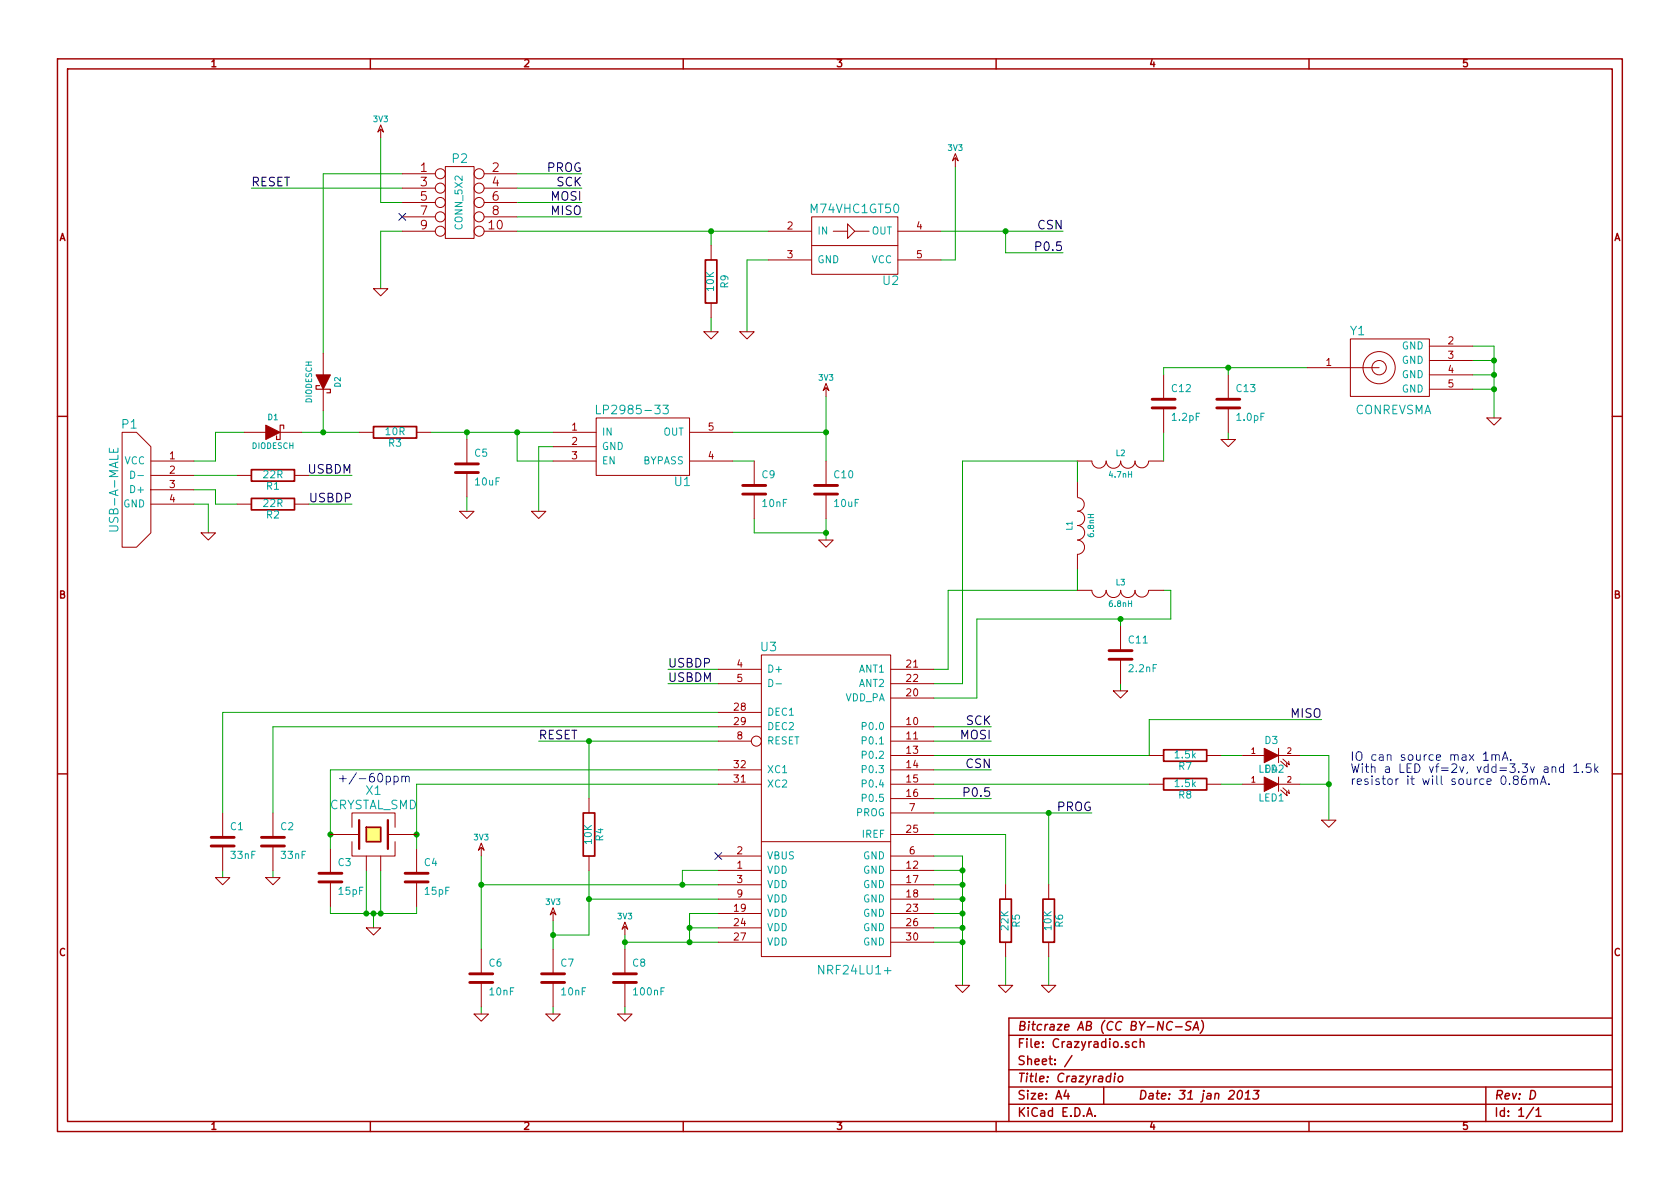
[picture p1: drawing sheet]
<svg xmlns="http://www.w3.org/2000/svg" width="297mm" height="210mm" viewBox="0 0 297 210" stroke-linecap="round" stroke-linejoin="round" font-family="sans-serif">
<g fill="none" stroke="#a00000" stroke-width=".25">
<path d="M10.2 10.4h276.6v189.7h-276.6zM11.9 12.2h273.2v186.1h-273.2zM65.5 10.4v1.8M120.8 10.4v1.8M176.1 10.4v1.8M231.4 10.4v1.8M10.2 73.6h1.7M285.1 73.6h1.7M10.2 136.8h1.7M285.1 136.8h1.7M65.5 198.3v1.8M120.8 198.3v1.8"/>
<path d="M176.1 198.3v1.8M178.4 183.1h106.7M178.4 189.2h106.7M178.4 195.3h106.7M178.4 192.2h106.7M188.5 192.8l-.4 1h1M188.8 193.3v1.1M189.5 186.7l-1.3 1.9M192.1 197.4l.5-1.5 .5 1.5M192.3 197h.7M193.6 197.3v.1M195.1 192.2v3.1"/>
<path d="M196.4 190.4l-.2-.1a.52 .52 0 0 0-.6 .3v.6l.2 .1 .5-.1M196.4 189.8l-.1 1.5M197.1 190.3l-.1 1M197.2 189.8v.1M197.9 190.4l.4-.1 .2 .3v.4l-.4 .3-.3-.1-.1-.2v-.4zM199.6 184.3l-.4-.1-.2 .2 .1 .2 .5 .2v.3h-.6M201 184.3a.48 .48 0 0 0-.7 0v.8l.2 .1 .5-.1M201.6 184.3h.1a.36 .36 0 0 1 .6 .1v.8M201.6 183.7v1.5M207.8 181.6h1.2M210.6 180.7a.61 .61 0 0 0-.9 .2l.1 .3 .4 .3a.36 .36 0 0 1 .3 .3 .36 .36 0 0 1-.3 .4l-.6-.1M210.9 182.2l.7-1.6 .3 1.6"/>
<path d="M211.1 181.7h.7M212.5 180.4a1.78 1.78 0 0 1-.3 2.3M219 193l.4-.2a.88 .88 0 0 1-.4 1.6l-.2-.3a1.19 1.19 0 0 1 .2-1.1zM220.1 194.4h.9M220.2 193.3l.6-.5-.2 1.6M221.7 192.8h.9l-.6 .6 .4 .1 .1 .2v.4l-.4 .3-.6-.2M231.4 198.3v1.8M262.7 192.2v6.1M271.1 195.8l-1.3 2M271.6 196.3l.4-.4v1.5M271.6 197.4h.9M285.1 180h-106.7v18.3"/>
</g>
<g fill="none" stroke="#00a000" stroke-width=".18">
<path d="M44.4 33.3h26.7M67.3 24.4v11.4h3.8M71.1 30.7h-14v31.8M91.4 33.3h11.5M91.4 30.7h11.5M91.4 38.3h11.5M91.4 35.8h11.5M168.9 29.5v16.5h-2.5M71.1 40.9h-3.8v10.1M91.4 40.9h44.5M125.7 40.9v2.5M125.7 56.1v2.6"/>
<path d="M135.9 46h-3.8v12.7M166.4 40.9h21.6M177.8 40.9v3.8h10.2M43.2 76.4h-5.1v5.1h-3.8M53.3 76.4h10.2M57.1 72.6v3.8M76.2 76.4h21.6M82.5 76.4v1.3M91.4 76.4v5.1h6.4M97.8 79h-2.6v11.4M129.5 76.4h16.5M146 70.1v11.4"/>
<path d="M205.7 76.4v5.1M217.2 65v1.3M217.2 76.4v1.3M231.1 65h-25.4v1.3M260.3 66.3h3.9M260.3 61.2h3.9v12.7M260.3 63.7h3.9M260.3 68.8h3.9M34.3 89.1h2.5v5.1M34.3 86.6h3.8v2.5h3.8M34.3 84.1h7.6M54.6 89.1h7.6"/>
<path d="M54.6 84.1h7.6M82.5 87.9v2.5M129.5 81.5h3.8M133.3 91.7v2.5h12.7M146 91.7v3.8M190.5 85.3v-3.8h-20.3v39.4h-5.1M118.1 118.4h8.9M190.5 100.6v3.8h-22.9v14h-2.5M198.1 109.5v1.2M205.7 104.4h1.3v5.1h-34.3v13.9h-7.6M95.2 131.1h31.8M104.1 131.1v10.1"/>
<path d="M118.1 120.9h8.9M127 138.7h-53.3v11.4M127 136.1h-68.6v14M127 128.5h-78.7v15.3M127 126h-87.6v17.8M165.1 138.7h38.1M165.1 136.1h10.2M165.1 131.1h10.2M165.1 128.5h10.2M198.1 120.9v1.3M215.9 133.6h3.8M215.9 138.7h3.8"/>
<path d="M229.9 133.6h5v11.4M229.9 138.7h5M233.7 127.2h-30.5v6.4h-38.1M39.4 153.9v1.3M48.3 153.9v1.3M64.8 153.9v7.6M67.3 153.9v7.6M85.1 151.4v16.5M85.1 156.5h41.9M104.1 153.9v11.4h-6.3M104.1 159h22.9M127 153.9h-6.4v2.6"/>
<path d="M165.1 141.2h10.2M165.1 151.4h5.1v22.8M165.1 159h5.1M165.1 156.5h5.1M165.1 147.6h12.7v8.9M165.1 153.9h5.1M165.1 143.8h27.9M185.4 143.8v12.7M58.4 160.3v1.2h15.3v-1.2M66 161.5v2.6M85.1 178v1.3M97.8 162.8v5.1"/>
<path d="M97.8 178v1.3M110.5 165.3v2.6M110.5 178v1.3M110.5 166.6h16.5M121.9 164.1h5.1M127 161.5h-5.1v5.1M165.1 161.5h5.1M165.1 166.6h5.1M165.1 164.1h5.1M177.8 169.2v5M185.4 169.2v5"/>
</g>
<g fill="#00a000" stroke="#00a000" stroke-width=".25">
<circle cx="82.5" cy="76.4" r=".41"/>
<circle cx="146" cy="76.4" r=".41"/>
<circle cx="91.4" cy="76.4" r=".41"/>
<circle cx="67.3" cy="161.5" r=".41"/>
<circle cx="104.1" cy="131.1" r=".41"/>
<circle cx="264.2" cy="66.3" r=".41"/>
<circle cx="110.5" cy="166.6" r=".41"/>
<circle cx="120.6" cy="156.5" r=".41"/>
<circle cx="121.9" cy="166.6" r=".41"/>
<circle cx="121.9" cy="164.1" r=".41"/>
<circle cx="170.2" cy="156.5" r=".41"/>
<circle cx="170.2" cy="161.5" r=".41"/>
<circle cx="170.2" cy="166.6" r=".41"/>
<circle cx="170.2" cy="164.1" r=".41"/>
<circle cx="170.2" cy="159" r=".41"/>
<circle cx="170.2" cy="153.9" r=".41"/>
<circle cx="217.2" cy="65" r=".41"/>
<circle cx="85.1" cy="156.5" r=".41"/>
<circle cx="264.2" cy="63.7" r=".41"/>
<circle cx="264.2" cy="68.8" r=".41"/>
<circle cx="104.1" cy="159" r=".41"/>
<circle cx="185.4" cy="143.8" r=".41"/>
<circle cx="97.8" cy="165.3" r=".41"/>
<circle cx="198.1" cy="109.5" r=".41"/>
<circle cx="58.4" cy="147.6" r=".41"/>
<circle cx="73.7" cy="147.6" r=".41"/>
<circle cx="64.8" cy="161.5" r=".41"/>
<circle cx="66" cy="161.5" r=".41"/>
<circle cx="57.1" cy="76.4" r=".41"/>
<circle cx="177.8" cy="40.9" r=".41"/>
<circle cx="234.9" cy="138.7" r=".41"/>
<circle cx="146" cy="94.2" r=".41"/>
<circle cx="125.7" cy="40.9" r=".41"/>
</g>
<g fill="none" stroke="#a00000" stroke-width=".18">
<path d="M67.3 22.1l.5 1.3-.5-.5-.5 .5zM67.3 22.9v1.5M71.1 30.7h5.9M71.1 33.3h5.9M71.1 35.8h5.9M71.1 38.3h5.9M78.7 29.5h5.1v12.7h-5.1zM85.6 30.7h5.8M85.6 33.3h5.8M85.6 35.8h5.8M85.6 38.3h5.8M143.5 38.3h15.2v10.2h-15.2z"/>
<path d="M149.9 39.6l1.2 1.3-1.2 1.3zM168.9 27.2l.5 1.2-.5-.5-.5 .5zM168.9 27.9v1.6M66 51h2.6l-1.3 1.3zM71.1 40.9h5.9M85.6 40.9h5.8M124.5 58.7h2.5l-1.3 1.2zM125.7 43.4v2.6M125.7 53.6v2.5M130.8 58.7h2.5l-1.2 1.2zM135.9 40.9h7.6M135.9 46h7.6"/>
<path d="M143.5 43.4h15.2M147.3 40.9h2.6M151.1 40.9h2.6M158.7 40.9h7.7M158.7 46h7.7M238.8 59.9h13.9v10.2h-13.9zM21.6 76.4h2.5l2.6 2.6v15.2l-2.6 2.6h-2.5zM43.2 76.4h3.8M49.5 76.4h3.8M57.1 62.5v3.8M57.1 68.8v3.8M63.5 76.4h2.5"/>
<path d="M73.7 76.4h2.5M82.5 77.7v4.3M97.8 76.4h7.6M97.8 79h7.6M105.4 73.9h16.5v10.2h-16.5zM121.9 76.4h7.6M146 67.8l.6 1.3-.6-.5-.5 .5zM146 68.6v1.5M205.7 66.3v4.3M205.7 72.1v4.3M215.9 77.7h2.5l-1.2 1.3zM217.2 66.3v4.3"/>
<path d="M217.2 72.1v4.3M231.1 65h12.7M252.7 61.2h7.6M252.7 63.7h7.6M252.7 66.3h7.6M252.7 68.8h7.6M262.9 73.9h2.5l-1.2 1.3zM26.7 81.5h7.6M26.7 84.1h7.6M26.7 86.6h7.6M26.7 89.1h7.6M35.6 94.2h2.5l-1.3 1.3z"/>
<path d="M41.9 84.1h2.5M41.9 89.1h2.5M52.1 84.1h2.5M52.1 89.1h2.5M81.3 90.4h2.5l-1.3 1.3zM82.5 83.6v4.3M94 90.4h2.5l-1.3 1.3zM97.8 81.5h7.6M121.9 81.5h7.6M133.3 81.5v4.3M133.3 87.4v4.3M144.8 95.5h2.5l-1.3 1.3z"/>
<path d="M146 81.5v4.3M146 87.4v4.3M190.5 81.5h2.5M190.5 85.3v2.6M190.5 98v2.6M190.5 95.5a1.24 1.24 0 0 1 1.2 1.3 1.24 1.24 0 0 1-1.2 1.2M190.5 88a1.19 1.19 0 0 1 1.2 1.2 1.19 1.19 0 0 1-1.2 1.2 1.27 1.27 0 0 1 1.3 1.3 1.27 1.27 0 0 1-1.3 1.2 1.27 1.27 0 0 1 1.3 1.3 1.27 1.27 0 0 1-1.3 1.3M193.1 81.5a1.24 1.24 0 0 0 1.2 1.3 1.24 1.24 0 0 0 1.3-1.3M195.6 81.5a1.27 1.27 0 0 0 1.3 1.3 1.27 1.27 0 0 0 1.2-1.3 1.27 1.27 0 0 0 1.3 1.3 1.27 1.27 0 0 0 1.3-1.3 1.19 1.19 0 0 0 1.2 1.2 1.19 1.19 0 0 0 1.2-1.2M203.2 81.5h2.5M127 118.4h7.6M134.6 115.8h22.9v53.4h-22.9z"/>
<path d="M157.5 118.4h7.6M190.5 104.4h2.5M193.1 104.4a1.24 1.24 0 0 0 1.2 1.2 1.24 1.24 0 0 0 1.3-1.2M195.6 104.4a1.27 1.27 0 0 0 1.3 1.3 1.27 1.27 0 0 0 1.2-1.3 1.27 1.27 0 0 0 1.3 1.3 1.27 1.27 0 0 0 1.3-1.3 1.19 1.19 0 0 0 1.2 1.2 1.19 1.19 0 0 0 1.2-1.2M198.1 110.7v4.4M198.1 116.6v4.3M203.2 104.4h2.5M127 120.9h7.6M127 131.1h5.8M127 128.5h7.6M127 138.7h7.6M127 136.1h7.6"/>
<path d="M127 126h7.6M157.5 120.9h7.6M157.5 131.1h7.6M157.5 128.5h7.6M157.5 123.4h7.6M157.5 138.7h7.6M157.5 136.1h7.6M157.5 133.6h7.6M196.8 122.2h2.6l-1.3 1.2zM203.2 138.7h2.5M203.2 133.6h2.5M213.4 138.7h2.5"/>
<path d="M213.4 133.6h2.5M219.7 138.7h3.8M219.7 133.6h3.8M226.1 138.7h3.8M226.1 133.6h3.8M226.1 132.3v2.6M226.1 137.4v2.5M226.4 134.6l1.2 1-.1-.6M226.4 139.7l1.2 1-.1-.6M226.8 134.2l1.2 1-.2-.6M226.8 139.3l1.2 1-.2-.6M38.1 155.2h2.5l-1.2 1.3z"/>
<path d="M39.4 143.8v4.3M39.4 149.6v4.3M47 155.2h2.5l-1.2 1.3zM48.3 143.8v4.3M48.3 149.6v4.3M58.4 147.6h5.1M58.4 150.1v4.3M58.4 156v4.3M62.2 148.8v2.6h7.6v-2.6M62.2 146.3v-2.5h7.6v2.5M64.8 151.4v2.5M67.3 151.4v2.5"/>
<path d="M68.6 147.6h5.1M73.7 150.1v4.3M73.7 156v4.3M85.1 149.1l.5 1.3-.5-.5-.5 .5zM85.1 149.9v1.5M104.1 141.2v2.6M104.1 151.4v2.5M127 153.9h7.6M127 151.4h7.6M127 156.5h7.6M127 159h7.6M134.6 148.8h22.9"/>
<path d="M157.5 147.6h7.6M157.5 153.9h7.6M157.5 151.4h7.6M157.5 156.5h7.6M157.5 143.8h7.6M157.5 159h7.6M157.5 141.2h7.6M177.8 156.5v2.5M185.4 156.5v2.5M233.7 145h2.5l-1.3 1.3zM64.8 164.1h2.5l-1.3 1.2zM83.8 179.3h2.6l-1.3 1.3z"/>
<path d="M85.1 167.9v4.3M85.1 173.7v4.3M96.5 179.3h2.6l-1.3 1.3zM97.8 160.5l.5 1.3-.5-.5-.5 .5zM97.8 161.3v1.5M97.8 167.9v4.3M97.8 173.7v4.3M109.2 179.3h2.6l-1.3 1.3zM110.5 163.1l.5 1.2-.5-.5-.5 .5zM110.5 163.8v1.5M110.5 167.9v4.3M110.5 173.7v4.3"/>
<path d="M127 166.6h7.6M127 161.5h7.6M127 164.1h7.6M157.5 166.6h7.6M157.5 161.5h7.6M157.5 164.1h7.6M168.9 174.2h2.5l-1.2 1.3zM176.5 174.2h2.6l-1.3 1.3zM177.8 166.6v2.6M184.1 174.2h2.6l-1.3 1.3zM185.4 166.6v2.6"/>
<circle cx="77.9" cy="33.3" r=".89"/>
<circle cx="77.9" cy="35.8" r=".89"/>
<circle cx="77.9" cy="38.3" r=".89"/>
<circle cx="77.9" cy="30.7" r=".89"/>
<circle cx="84.7" cy="30.7" r=".89"/>
<circle cx="84.7" cy="33.3" r=".89"/>
<circle cx="84.7" cy="38.3" r=".89"/>
<circle cx="84.7" cy="35.8" r=".89"/>
<circle cx="77.9" cy="40.9" r=".89"/>
<circle cx="84.7" cy="40.9" r=".89"/>
<circle cx="243.8" cy="65" r="2.84"/>
<circle cx="243.8" cy="65" r="1.27"/>
<circle cx="133.7" cy="131.1" r=".89"/>
</g>
<path d="M124.7 46h2v7.6h-2zM66 75.4h7.7v2.1h-7.7zM44.4 88.1h7.7v2.1h-7.7zM44.4 83.1h7.7v2h-7.7zM205.7 132.6h7.7v2h-7.7zM205.7 137.7h7.7v2h-7.7zM64.8 146.3h2.5v2.5h-2.5zM103.1 143.8h2.1v7.6h-2.1zM176.8 159h2v7.6h-2zM184.4 159h2v7.6h-2z" fill="none" stroke="#a00000" stroke-width=".3"/>
<g fill="none" stroke="#a00000" stroke-width=".51">
<path d="M203.7 72.1h4.1M203.7 70.6h4.1M215.1 72.1h4.1M215.1 70.6h4.1M80.5 83.6h4.1M80.5 82h4.1M131.3 87.4h4.1M131.3 85.8h4.1M144 87.4h4.1M144 85.8h4.1M196.1 116.6h4.1M196.1 115.1h4.1"/>
<path d="M37.3 149.6h4.1M37.3 148.1h4.1M46.2 149.6h4.1M46.2 148.1h4.1M56.4 156h4.1M56.4 154.4h4.1M71.6 156h4.1M71.6 154.4h4.1M83.1 173.7h4M83.1 172.2h4M95.8 173.7h4M95.8 172.2h4"/>
<path d="M108.5 173.7h4M108.5 172.2h4"/>
</g>
<path d="M70.5 37.7l1.2 1.3M71.7 37.7l-1.2 1.3M126.4 150.8l1.2 1.2M127.6 150.8l-1.2 1.2" fill="none" stroke="#0000c0" stroke-width=".18"/>
<g fill="#a00000" stroke="#a00000" stroke-width=".18">
<path d="M55.9 66.3h2.5l-1.3 2.5z"/>
<path d="M47 75.2l2.5 1.2-2.5 1.3z"/>
<path d="M223.5 132.3l2.6 1.3-2.6 1.3z"/>
<path d="M223.5 137.4l2.6 1.3-2.6 1.2z"/>
</g>
<path d="M50.2 75.8v-.6h-.7v2.5h-.6v-.6M56.5 68.2h-.6v.6h2.5v.7h-.6" fill="none" stroke="#a00000" stroke-width=".2"/>
<path d="M19.3 79.2v.8h1.6v-.8M20.1 79.5v.5M105.5 71.6v1.6h.7M117.2 71.6h1l-.5 .6 .4 .2v.6l-.2 .2-.7-.2M19.3 93h1.3l.3 .3v.3l-.3 .3h-1.3M23.1 83.3a.64 .64 0 0 1 .7 .6 .64 .64 0 0 1-.7 .7zM24.4 84.1h.9M135.9 120.1a.64 .64 0 0 1 .8 .7 .64 .64 0 0 1-.8 .6zM137.2 120.9h1M222.8 135.3v1.3h.6M226.2 135.4l.4-.1 .3 .4-.8 .9h.8" fill="none" stroke="#00a0a0" stroke-width=".18"/>
<path d="M63.5 145v5.1M68.6 145v5.1" fill="none" stroke="#a00000" stroke-width=".41"/>
<path d="M64.8 146.3h2.5v2.5h-2.5z" fill="#ffff80" stroke="#ffff80" stroke-width=".25"/>
<g fill="none" stroke="#00f" stroke-width=".18">
<path d="M69.7 137.3a.48 .48 0 0 1 .6 .1v.7l-.2 .2-.4-.1M69.7 137.3v1.5M71 137.4l.1-.1a.36 .36 0 0 1 .6 .2v.8M71 137.3v1M71.7 137.5a.35 .35 0 0 1 .3-.3 .35 .35 0 0 1 .4 .3v.8M262.3 133.4l.4-.5v1.6M263.8 133.6l.1-.1a.36 .36 0 0 1 .5 .2v.8M263.8 133.4v1.1M264.4 133.7a.35 .35 0 0 1 .4-.3 .35 .35 0 0 1 .3 .3v.8M265.6 134.5l.5-1.6 .5 1.6M265.7 134h.8M266.9 138.6v.1"/>
<path d="M267.1 134.3v.2M267.9 137.9l-.3-.3v-.2a.48 .48 0 0 1 .8 0l.1 .2-.2 .2-.4 .1-.3 .2v.5l.3 .1h.2l.4-.3v-.3l-.4-.2M269.7 137.2a.62 .62 0 0 0-.7 .7v.5l.3 .3 .5-.1v-.7a.48 .48 0 0 0-.7 0l-.1 .2M270.5 137.9l.1-.1a.36 .36 0 0 1 .6 .1v.8M270.5 137.7v1M271.2 137.9a.35 .35 0 0 1 .3-.2 .35 .35 0 0 1 .4 .2v.8M272.4 138.7l.5-1.5 .5 1.5M272.5 138.3h.7M273.9 138.6v.1M274.4 135.7h.1a.36 .36 0 0 1 .6 .1v.8M276.5 135.7a.48 .48 0 0 0-.7 0v.8l.2 .1 .5-.1M276.5 135.1v1.5"/>
<path d="M278.3 135.5l.4-.4v1.5M278.3 136.6h.8M279.8 136.5v.1M281.3 135.1h-.8l-.1 .7 .3-.1h.5l.1 .3v.5l-.3 .1-.6-.1M282 135.1v1.5M282.1 136l.4 .6M282.5 135.6l-.5 .6"/>
</g>
<g font-size="2.1" fill="#00a0a0">
<text x="80" y="28.9">P2</text>
<text x="143.6" y="37.8">M74VHC1GT50</text>
<text x="156.1" y="50.5">U2</text>
<text x="238.7" y="59.4">Y1</text>
<text x="21.6" y="75.9">P1</text>
<text x="106.5" y="73.3">LP2985-33</text>
<text x="239.5" y="73.3">CONREVSMA</text>
<text x="119.3" y="86">U1</text>
<text x="21" y="93.3" transform="rotate(-90 21 93.3)">USB-A-MALE</text>
<text x="134.5" y="115.2">U3</text>
<text x="58.1" y="143.2">CRYSTAL_SMD</text>
<text x="64.7" y="140.6">X1</text>
<text x="145.2" y="172.4">NRF24LU1+</text>
</g>
<g font-size="2.1">
<text x="44.4" y="33">RESET</text>
<text x="96.6" y="30.5">PROG</text>
<text x="97.4" y="35.6">MOSI</text>
<text x="98.4" y="33">SCK</text>
<text x="97.4" y="38.1">MISO</text>
<text x="183.5" y="40.6">CSN</text>
<text x="183.6" y="44.4">P0.5</text>
<text x="54.5" y="83.8">USBDM</text>
<text x="54.8" y="88.9">USBDP</text>
<text x="118.1" y="118.1">USBDP</text>
<text x="118.1" y="120.6">USBDM</text>
<text x="95.2" y="130.8">RESET</text>
<text x="169.8" y="130.8">MOSI</text>
<text x="170.8" y="128.3">SCK</text>
<text x="228.2" y="127">MISO</text>
<text x="170.8" y="135.9">CSN</text>
<text x="170.9" y="141">P0.5</text>
<text x="186.8" y="143.5">PROG</text>
</g>
<g font-size="2.1" fill="#a00000">
<text x="74.3" y="30.5">1</text>
<text x="74.3" y="33">3</text>
<text x="74.3" y="35.6">5</text>
<text x="87" y="30.5">2</text>
<text x="87" y="33">4</text>
<text x="87" y="35.6">6</text>
<text x="74.3" y="38.1">7</text>
<text x="74.3" y="40.6">9</text>
<text x="86.5" y="40.6">10</text>
<text x="87" y="38.1">8</text>
<text x="179.9" y="185.4">File: Crazyradio.sch</text>
<text x="179.9" y="182.3">Bitcraze AB (CC BY-NC-SA)</text>
<text x="179.9" y="191.5">Title: Crazyradio</text>
<text x="179.9" y="188.4">Sheet: /</text>
<text x="179.9" y="197.6">KiCad E.D.A.</text>
<text x="179.9" y="194.5">Size: A4</text>
<text x="201.2" y="194.5">Date: 31 jan 2013</text>
<text x="264.2" y="194.5">Rev: D</text>
<text x="264.2" y="197.6">Id: 1/1</text>
</g>
<g font-size="2.1" fill="#00f">
<text x="238.8" y="134.6">IO can source max 1mA.</text>
<text x="238.8" y="136.7">With a LED vf=2v, vdd=3.3v and 1.5k</text>
<text x="59.7" y="138.4">+/-60ppm</text>
<text x="238.8" y="138.9">resistor it will source 0.86mA.</text>
</g>
<g font-size="1.8" fill="#a00000">
<text x="37.3" y="11.9">1</text>
<text x="92.7" y="11.9">2</text>
<text x="148" y="11.9">3</text>
<text x="203.3" y="11.9">4</text>
<text x="258.6" y="11.9">5</text>
<text x="139.2" y="40.6">2</text>
<text x="162.1" y="40.6">4</text>
<text x="10.4" y="42.7">A</text>
<text x="139.2" y="45.7">3</text>
<text x="162.1" y="45.7">5</text>
<text x="285.3" y="42.7">A</text>
<text x="234.5" y="64.8">1</text>
<text x="256.1" y="61">2</text>
<text x="256.1" y="63.5">3</text>
<text x="256.1" y="66">4</text>
<text x="256.1" y="68.6">5</text>
<text x="101.1" y="76.2">1</text>
<text x="125.2" y="76.2">5</text>
<text x="30" y="81.3">1</text>
<text x="30" y="83.8">2</text>
<text x="101.1" y="78.7">2</text>
<text x="101.1" y="81.3">3</text>
<text x="125.2" y="81.3">4</text>
<text x="30" y="86.4">3</text>
<text x="30" y="88.9">4</text>
<text x="10.4" y="105.9">B</text>
<text x="285.3" y="105.9">B</text>
<text x="130.3" y="118.1">4</text>
<text x="160.3" y="118.1">21</text>
<text x="129.8" y="125.7">28</text>
<text x="130.3" y="120.6">5</text>
<text x="160.3" y="123.2">20</text>
<text x="160.3" y="120.6">22</text>
<text x="129.8" y="128.3">29</text>
<text x="130.3" y="130.8">8</text>
<text x="160.3" y="128.3">10</text>
<text x="160.3" y="130.8">11</text>
<text x="129.8" y="135.9">32</text>
<text x="160.3" y="133.3">13</text>
<text x="160.3" y="135.9">14</text>
<text x="129.8" y="138.4">31</text>
<text x="160.3" y="138.4">15</text>
<text x="160.3" y="141">16</text>
<text x="160.8" y="143.5">7</text>
<text x="160.3" y="147.3">25</text>
<text x="130.3" y="153.7">1</text>
<text x="130.3" y="151.1">2</text>
<text x="160.3" y="153.7">12</text>
<text x="160.8" y="151.1">6</text>
<text x="129.8" y="161.3">19</text>
<text x="130.3" y="156.2">3</text>
<text x="130.3" y="158.7">9</text>
<text x="160.3" y="161.3">23</text>
<text x="160.3" y="156.2">17</text>
<text x="160.3" y="158.7">18</text>
<text x="129.8" y="163.8">24</text>
<text x="129.8" y="166.4">27</text>
<text x="160.3" y="166.4">30</text>
<text x="160.3" y="163.8">26</text>
<text x="10.4" y="169.1">C</text>
<text x="285.3" y="169.1">C</text>
<text x="37.3" y="199.8">1</text>
<text x="92.7" y="199.8">2</text>
<text x="148" y="199.8">3</text>
<text x="203.3" y="199.8">4</text>
<text x="258.6" y="199.8">5</text>
</g>
<g font-size="1.8" fill="#00a0a0">
<text x="81.8" y="40.5" transform="rotate(-90 81.8 40.5)">CONN_5X2</text>
<text x="144.5" y="41.5">IN</text>
<text x="154" y="41.5">OUT</text>
<text x="144.5" y="46.6">GND</text>
<text x="154" y="46.6">VCC</text>
<text x="126.3" y="51.4" transform="rotate(-90 126.3 51.4)">10K</text>
<text x="128.8" y="50.9" transform="rotate(-90 128.8 50.9)">R9</text>
<text x="247.8" y="61.8">GND</text>
<text x="247.8" y="64.4">GND</text>
<text x="207.2" y="69.4">C12</text>
<text x="218.7" y="69.4">C13</text>
<text x="247.8" y="66.9">GND</text>
<text x="247.8" y="69.5">GND</text>
<text x="68.2" y="77">10R</text>
<text x="106.4" y="77.1">IN</text>
<text x="117.2" y="77.1">OUT</text>
<text x="207.3" y="74.5">1.2pF</text>
<text x="218.8" y="74.5">1.0pF</text>
<text x="21.9" y="82.2">VCC</text>
<text x="68.7" y="79">R3</text>
<text x="83.9" y="80.8">C5</text>
<text x="106.4" y="79.6">GND</text>
<text x="106.4" y="82.2">EN</text>
<text x="113.6" y="82.2">BYPASS</text>
<text x="21.7" y="89.8">GND</text>
<text x="23.3" y="87.2">D+</text>
<text x="46.6" y="89.7">22R</text>
<text x="46.6" y="84.6">22R</text>
<text x="47.1" y="86.7">R1</text>
<text x="84.1" y="85.9">10uF</text>
<text x="134.7" y="84.6">C9</text>
<text x="134.9" y="89.7">10nF</text>
<text x="147.5" y="84.6">C10</text>
<text x="147.6" y="89.7">10uF</text>
<text x="47.1" y="91.7">R2</text>
<text x="199.6" y="113.8">C11</text>
<text x="135.6" y="119">D+</text>
<text x="151.8" y="119">ANT1</text>
<text x="199.7" y="118.9">2.2nF</text>
<text x="149.3" y="124.1">VDD_PA</text>
<text x="151.8" y="121.5">ANT2</text>
<text x="135.6" y="131.7">RESET</text>
<text x="135.6" y="126.6">DEC1</text>
<text x="135.6" y="129.2">DEC2</text>
<text x="152.8" y="129.2">P0.0</text>
<text x="152.8" y="131.7">P0.1</text>
<text x="223.7" y="131.6">D3</text>
<text x="135.6" y="136.8">XC1</text>
<text x="152.8" y="134.2">P0.2</text>
<text x="152.8" y="136.8">P0.3</text>
<text x="207.8" y="134.2">1.5k</text>
<text x="208.4" y="136.2">R7</text>
<text x="223.7" y="136.7">D4</text>
<text x="135.6" y="139.3">XC2</text>
<text x="152.8" y="139.3">P0.4</text>
<text x="152.8" y="141.9">P0.5</text>
<text x="207.8" y="139.2">1.5k</text>
<text x="208.4" y="141.3">R8</text>
<text x="222.5" y="141.8">LED1</text>
<text x="40.8" y="146.9">C1</text>
<text x="49.7" y="146.9">C2</text>
<text x="104.7" y="149.2" transform="rotate(-90 104.7 149.2)">10K</text>
<text x="106.7" y="148.7" transform="rotate(-90 106.7 148.7)">R4</text>
<text x="151.3" y="144.4">PROG</text>
<text x="152.4" y="148.2">IREF</text>
<text x="40.9" y="151.9">33nF</text>
<text x="49.8" y="151.9">33nF</text>
<text x="59.8" y="153.2">C3</text>
<text x="75.1" y="153.2">C4</text>
<text x="135.6" y="154.6">VDD</text>
<text x="135.6" y="152">VBUS</text>
<text x="152.5" y="152">GND</text>
<text x="152.5" y="154.6">GND</text>
<text x="60" y="158.3">15pF</text>
<text x="75.2" y="158.3">15pF</text>
<text x="135.6" y="157.1">VDD</text>
<text x="135.6" y="159.6">VDD</text>
<text x="152.5" y="157.1">GND</text>
<text x="152.5" y="159.6">GND</text>
<text x="135.6" y="164.7">VDD</text>
<text x="135.6" y="167.3">VDD</text>
<text x="135.6" y="162.2">VDD</text>
<text x="152.5" y="167.3">GND</text>
<text x="152.5" y="162.2">GND</text>
<text x="152.5" y="164.7">GND</text>
<text x="178.4" y="164.4" transform="rotate(-90 178.4 164.4)">22K</text>
<text x="180.4" y="163.9" transform="rotate(-90 180.4 163.9)">R5</text>
<text x="186" y="164.4" transform="rotate(-90 186 164.4)">10K</text>
<text x="188" y="163.9" transform="rotate(-90 188 163.9)">R6</text>
<text x="86.5" y="171">C6</text>
<text x="99.2" y="171">C7</text>
<text x="111.9" y="171">C8</text>
<text x="86.6" y="176.1">10nF</text>
<text x="99.3" y="176.1">10nF</text>
<text x="112.2" y="176.1">100nF</text>
</g>
<g font-size="1.4" fill="#00a0a0">
<text x="66.1" y="21.6">3V3</text>
<text x="167.7" y="26.7">3V3</text>
<text x="55.2" y="71.3" transform="rotate(-90 55.2 71.3)">DIODESCH</text>
<text x="60.3" y="68.4" transform="rotate(-90 60.3 68.4)">D2</text>
<text x="144.8" y="67.4">3V3</text>
<text x="47.4" y="74.3">D1</text>
<text x="44.5" y="79.4">DIODESCH</text>
<text x="197.3" y="80.7">L2</text>
<text x="196.2" y="84.5">4.7nH</text>
<text x="189.7" y="93.8" transform="rotate(-90 189.7 93.8)">L1</text>
<text x="193.5" y="94.9" transform="rotate(-90 193.5 94.9)">6.8nH</text>
<text x="196.2" y="107.4">6.8nH</text>
<text x="197.3" y="103.6">L3</text>
<text x="83.8" y="148.6">3V3</text>
<text x="96.5" y="160.1">3V3</text>
<text x="109.2" y="162.6">3V3</text>
</g>
<g font-size="1.4" fill="#a00000">
<text x="221.2" y="133.3">1</text>
<text x="227.6" y="133.3">2</text>
<text x="221.2" y="138.4">1</text>
<text x="227.6" y="138.4">2</text>
</g>
</svg>
